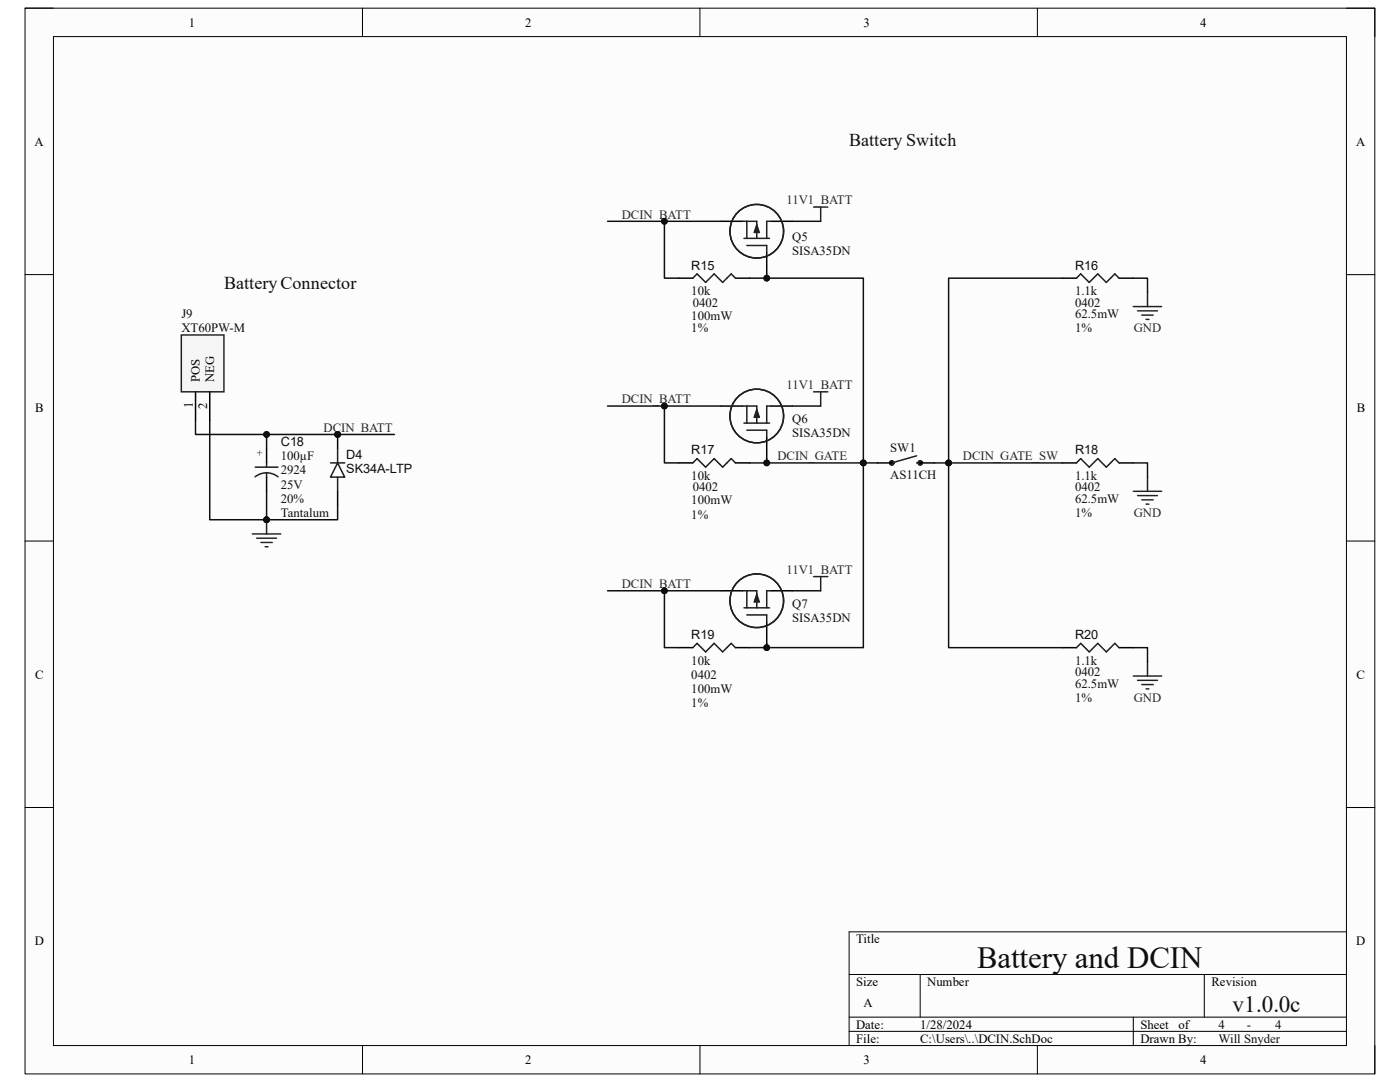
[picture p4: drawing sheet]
<svg xmlns="http://www.w3.org/2000/svg" width="279mm" height="216mm" viewBox="0 0 279 216" stroke-linecap="round" stroke-linejoin="round" font-family="sans-serif">
<path d="M5 1.6h269.4v212.7h-269.4z" fill-rule="evenodd" fill="#fcfcfc"/>
<path d="M5 1.6h269.4v212.7h-269.4z" fill="none" stroke="#000" stroke-width=".2"/>
<path d="M10.7 7.3h258v201.3h-258z" fill-rule="evenodd" fill="#fcfcfc"/>
<g fill="none" stroke="#000" stroke-width=".2">
<path d="M5 1.6h5.7M10.7 7.3h258v201.3h-258zM72.3 1.6v5.7M139.7 1.6v5.7M207 1.6v5.7M268.7 1.6h5.7v5.7M5 54.8h5.7M268.7 54.8h5.7M5 108h5.7M268.7 108h5.7M5 161.1h5.7M268.7 161.1h5.7"/>
<path d="M169.5 194.4h99.2M183.6 194.4v8.6M240.3 194.4v8.6M268.7 185.9h-99.2v22.7M72.3 208.6v5.7M139.7 208.6v5.7M169.5 203h99.2M169.5 205.8h99.2M207 208.6v5.7M226.2 203v5.6M274.4 208.6v5.7"/>
</g>
<path d="M50.4 106.5h5.6M51.2 107.4h4M52.1 108.2h2.2M52.9 109.1h.6M53.2 103.7v2.8" fill="none" stroke="#262626" stroke-width=".3"/>
<circle cx="53.2" cy="103.7" r=".57" fill="#0e0e0e"/>
<circle cx="53.2" cy="103.7" r=".57" fill="none" stroke="#0e0e0e" stroke-width=".2"/>
<circle cx="67.4" cy="86.7" r=".57" fill="#0e0e0e"/>
<circle cx="67.4" cy="86.7" r=".57" fill="none" stroke="#0e0e0e" stroke-width=".2"/>
<path d="M67.4 86.7v2.8" fill="none" stroke="#000" stroke-width=".3"/>
<circle cx="67.4" cy="86.7" r=".57" fill="#0e0e0e"/>
<circle cx="67.4" cy="86.7" r=".57" fill="none" stroke="#0e0e0e" stroke-width=".2"/>
<path d="M67.4 98v2.9" fill="none" stroke="#000" stroke-width=".3"/>
<path d="M66 92.4h2.8M67.4 92.4l1.4 2.8h-2.8zM67.4 89.5v2.9M67.4 95.2v2.8" fill="none" stroke="#1c1c1c" stroke-width=".3"/>
<path d="M162.4 41.3h2.8M163.8 41.3v2.9" fill="none" stroke="#262626" stroke-width=".3"/>
<path d="M36.2 66.8h8.5v11.4h-8.5z" fill-rule="evenodd" fill="#f5f5f5"/>
<path d="M229 58.3v2.9M36.2 66.8h8.5v11.4h-8.5zM226.2 61.2h5.6M227 62h4M227.9 62.9h2.2M228.7 63.7h.6" fill="none" stroke="#262626" stroke-width=".3"/>
<path d="M135.4 55.5h2.9M143.9 44.2h4.3M146.8 55.5h2.8M153 50.4v4.3M153.9 44.2h4.2M212 55.5h2.8M223.3 55.5h2.9M39 78.2v5.7M41.9 78.2v5.7M53.2 89.5v2.9M53.2 95.2v2.8" fill="none" stroke="#000" stroke-width=".3"/>
<path d="M138.3 55.5l.8-.8 1.7 1.7 1.7-1.7 1.7 1.7 1.7-1.7 .9 .8M148.2 44.2h.8v3.4M148.5 47.6h5.1M153 49v1.4M153.9 44.2h-.9v3.4M214.8 55.5l.9-.8 1.7 1.7 1.7-1.7 1.7 1.7 1.7-1.7 .8 .8M50.9 93.2h4.6M53.2 92.4v.8M53.2 94.4v.8M55.5 95.1a3.7 3.7 0 0 0-4.6 0" fill="none" stroke="#1c1c1c" stroke-width=".3"/>
<path d="M151 44.7l.6 1.7h-1.1z" fill="#1c1c1c"/>
<path d="M151 44.7l.6 1.7h-1.1z" fill="none" stroke="#1c1c1c" stroke-width=".2"/>
<g fill="none" stroke="#1c1c1c" stroke-width=".3">
<path d="M149 49h4M149 44.2h2v3.4M138.3 92.4l.8-.9 1.7 1.7 1.7-1.7 1.7 1.7 1.7-1.7 .9 .9M148.2 81h.8v3.4M148.5 84.4h5.1M153 85.8v1.5M153.9 81h-.9v3.4"/>
<circle cx="151" cy="46.1" r="5.4"/>
</g>
<path d="M162.4 78.2h2.8M163.8 78.2v2.8" fill="none" stroke="#262626" stroke-width=".3"/>
<path d="M135.4 92.4h2.9M143.9 81h4.3M146.8 92.4h2.8M153 87.3v4.2M153.9 81h4.2" fill="none" stroke="#000" stroke-width=".3"/>
<path d="M151 81.6l.6 1.7h-1.1z" fill="#1c1c1c"/>
<path d="M151 81.6l.6 1.7h-1.1z" fill="none" stroke="#1c1c1c" stroke-width=".2"/>
<g fill="none" stroke="#1c1c1c" stroke-width=".3">
<path d="M149 85.8h4M149 81h2v3.4M148.2 117.9h.8v3.4M153.9 117.9h-.9v3.4M138.3 129.2l.8-.8 1.7 1.7 1.7-1.7 1.7 1.7 1.7-1.7 .9 .8M148.5 121.3h5.1M153 122.7v1.4"/>
<circle cx="151" cy="83" r="5.4"/>
</g>
<path d="M162.4 115.1h2.8M163.8 115.1v2.8" fill="none" stroke="#262626" stroke-width=".3"/>
<path d="M143.9 117.9h4.3M153.9 117.9h4.2M135.4 129.2h2.9M146.8 129.2h2.8M153 124.1v4.3" fill="none" stroke="#000" stroke-width=".3"/>
<path d="M151 118.5l.6 1.7h-1.1z" fill="#1c1c1c"/>
<path d="M151 118.5l.6 1.7h-1.1z" fill="none" stroke="#1c1c1c" stroke-width=".2"/>
<g fill="none" stroke="#1c1c1c" stroke-width=".3">
<path d="M182.9 92.4h.7M182.9 91l-4.9 1.4M214.8 92.4l.9-.9 1.7 1.7 1.7-1.7 1.7 1.7 1.7-1.7 .8 .9M149 117.9h2v3.4M149 122.7h4M214.8 129.2l.9-.8 1.7 1.7 1.7-1.7 1.7 1.7 1.7-1.7 .8 .8"/>
<circle cx="151" cy="119.9" r="5.4"/>
</g>
<path d="M175.1 92.4h2.9M183.6 92.4h2.9M212 92.4h2.8M223.3 92.4h2.9M212 129.2h2.8M223.3 129.2h2.9" fill="none" stroke="#000" stroke-width=".3"/>
<path d="M226.2 98h5.6M227 98.9h4M227.9 99.7h2.2M229 95.2v2.8M228.7 100.6h.6M226.2 134.9h5.6M227 135.8h4M227.9 136.6h2.2M228.7 137.5h.6M229 132.1v2.8" fill="none" stroke="#262626" stroke-width=".3"/>
<g fill="none" stroke="#1c1c1c" stroke-width=".85">
<circle cx="178" cy="92.4" r=".14"/>
<circle cx="183.6" cy="92.4" r=".14"/>
</g>
<path d="M53.2 98v5.7" fill="none" stroke="#0e0e0e" stroke-width=".3"/>
<circle cx="53.2" cy="103.7" r=".57" fill="#0e0e0e"/>
<circle cx="53.2" cy="103.7" r=".57" fill="none" stroke="#0e0e0e" stroke-width=".2"/>
<path d="M53.2 86.7v2.8" fill="none" stroke="#0e0e0e" stroke-width=".3"/>
<circle cx="53.2" cy="86.7" r=".57" fill="#0e0e0e"/>
<circle cx="53.2" cy="86.7" r=".57" fill="none" stroke="#0e0e0e" stroke-width=".2"/>
<path d="M132.6 44.2v11.3h2.8M158.1 44.2h5.7M226.2 55.5h2.8v2.8M158.1 81h5.7M158.1 117.9h5.7M226.2 129.2h2.8v2.9" fill="none" stroke="#0e0e0e" stroke-width=".3"/>
<circle cx="132.6" cy="44.2" r=".57" fill="#0e0e0e"/>
<circle cx="132.6" cy="44.2" r=".57" fill="none" stroke="#0e0e0e" stroke-width=".2"/>
<path d="M132.6 81v11.4h2.8" fill="none" stroke="#0e0e0e" stroke-width=".3"/>
<circle cx="132.6" cy="81" r=".57" fill="#0e0e0e"/>
<circle cx="132.6" cy="81" r=".57" fill="none" stroke="#0e0e0e" stroke-width=".2"/>
<path d="M132.6 117.9v11.3h2.8" fill="none" stroke="#0e0e0e" stroke-width=".3"/>
<circle cx="132.6" cy="117.9" r=".57" fill="#0e0e0e"/>
<circle cx="132.6" cy="117.9" r=".57" fill="none" stroke="#0e0e0e" stroke-width=".2"/>
<path d="M153 128.4v.8h-3.4" fill="none" stroke="#0e0e0e" stroke-width=".3"/>
<circle cx="153" cy="129.2" r=".57" fill="#0e0e0e"/>
<circle cx="153" cy="129.2" r=".57" fill="none" stroke="#0e0e0e" stroke-width=".2"/>
<path d="M153 91.5v.9" fill="none" stroke="#0e0e0e" stroke-width=".3"/>
<circle cx="153" cy="92.4" r=".57" fill="#0e0e0e"/>
<circle cx="153" cy="92.4" r=".57" fill="none" stroke="#0e0e0e" stroke-width=".2"/>
<path d="M153 54.7v.8h-3.4M226.2 92.4h2.8v2.8" fill="none" stroke="#0e0e0e" stroke-width=".3"/>
<circle cx="153" cy="55.5" r=".57" fill="#0e0e0e"/>
<circle cx="153" cy="55.5" r=".57" fill="none" stroke="#0e0e0e" stroke-width=".2"/>
<path d="M153 55.5h19.3v36.9" fill="none" stroke="#0e0e0e" stroke-width=".3"/>
<circle cx="153" cy="55.5" r=".57" fill="#0e0e0e"/>
<circle cx="153" cy="55.5" r=".57" fill="none" stroke="#0e0e0e" stroke-width=".2"/>
<circle cx="172.3" cy="92.4" r=".57" fill="#0e0e0e"/>
<circle cx="172.3" cy="92.4" r=".57" fill="none" stroke="#0e0e0e" stroke-width=".2"/>
<path d="M172.3 92.4v36.8h-19.3" fill="none" stroke="#0e0e0e" stroke-width=".3"/>
<circle cx="172.3" cy="92.4" r=".57" fill="#0e0e0e"/>
<circle cx="172.3" cy="92.4" r=".57" fill="none" stroke="#0e0e0e" stroke-width=".2"/>
<circle cx="153" cy="129.2" r=".57" fill="#0e0e0e"/>
<circle cx="153" cy="129.2" r=".57" fill="none" stroke="#0e0e0e" stroke-width=".2"/>
<path d="M189.3 92.4v36.8h22.7" fill="none" stroke="#0e0e0e" stroke-width=".3"/>
<circle cx="189.3" cy="92.4" r=".57" fill="#0e0e0e"/>
<circle cx="189.3" cy="92.4" r=".57" fill="none" stroke="#0e0e0e" stroke-width=".2"/>
<path d="M121.3 117.9h22.6" fill="none" stroke="#0e0e0e" stroke-width=".3"/>
<circle cx="132.6" cy="117.9" r=".57" fill="#0e0e0e"/>
<circle cx="132.6" cy="117.9" r=".57" fill="none" stroke="#0e0e0e" stroke-width=".2"/>
<path d="M121.3 81h22.6" fill="none" stroke="#0e0e0e" stroke-width=".3"/>
<circle cx="132.6" cy="81" r=".57" fill="#0e0e0e"/>
<circle cx="132.6" cy="81" r=".57" fill="none" stroke="#0e0e0e" stroke-width=".2"/>
<path d="M121.3 44.2h22.6" fill="none" stroke="#0e0e0e" stroke-width=".3"/>
<circle cx="132.6" cy="44.2" r=".57" fill="#0e0e0e"/>
<circle cx="132.6" cy="44.2" r=".57" fill="none" stroke="#0e0e0e" stroke-width=".2"/>
<path d="M149.6 92.4h25.5" fill="none" stroke="#0e0e0e" stroke-width=".3"/>
<circle cx="172.3" cy="92.4" r=".57" fill="#0e0e0e"/>
<circle cx="172.3" cy="92.4" r=".57" fill="none" stroke="#0e0e0e" stroke-width=".2"/>
<circle cx="153" cy="92.4" r=".57" fill="#0e0e0e"/>
<circle cx="153" cy="92.4" r=".57" fill="none" stroke="#0e0e0e" stroke-width=".2"/>
<path d="M186.5 92.4h25.5" fill="none" stroke="#0e0e0e" stroke-width=".3"/>
<circle cx="189.3" cy="92.4" r=".57" fill="#0e0e0e"/>
<circle cx="189.3" cy="92.4" r=".57" fill="none" stroke="#0e0e0e" stroke-width=".2"/>
<path d="M39 83.9v2.8h39.7" fill="none" stroke="#0e0e0e" stroke-width=".3"/>
<circle cx="53.2" cy="86.7" r=".57" fill="#0e0e0e"/>
<circle cx="53.2" cy="86.7" r=".57" fill="none" stroke="#0e0e0e" stroke-width=".2"/>
<circle cx="67.4" cy="86.7" r=".57" fill="#0e0e0e"/>
<circle cx="67.4" cy="86.7" r=".57" fill="none" stroke="#0e0e0e" stroke-width=".2"/>
<path d="M41.9 83.9v19.8h25.5v-2.8" fill="none" stroke="#0e0e0e" stroke-width=".3"/>
<circle cx="53.2" cy="103.7" r=".57" fill="#0e0e0e"/>
<circle cx="53.2" cy="103.7" r=".57" fill="none" stroke="#0e0e0e" stroke-width=".2"/>
<path d="M212 55.5h-22.7v36.9" fill="none" stroke="#0e0e0e" stroke-width=".3"/>
<circle cx="189.3" cy="92.4" r=".57" fill="#0e0e0e"/>
<circle cx="189.3" cy="92.4" r=".57" fill="none" stroke="#0e0e0e" stroke-width=".2"/>
<text font-size="6.1" fill="#0e0e0e" x="195" y="193.1">Battery and DCIN</text>
<text font-size="4.6" fill="#0e0e0e" x="246" y="202">v1.0.0c</text>
<g font-size="3.6" fill="#0e0e0e">
<text x="169.5" y="29.2">Battery Switch</text>
<text x="44.7" y="57.6">Battery Connector</text>
</g>
<g font-size="2.5">
<text x="37.7" y="5.3">1</text>
<text x="104.8" y="5.3">2</text>
<text x="172.3" y="5.3">3</text>
<text x="239.5" y="5.3">4</text>
<text x="6.9" y="29.1">A</text>
<text x="270.6" y="29.1">A</text>
<text x="39.9" y="76.2" transform="rotate(-90 39.9 76.2)">POS</text>
<text x="42.7" y="76.2" transform="rotate(-90 42.7 76.2)">NEG</text>
<text x="7" y="82.3">B</text>
<text x="38.5" y="81.4" transform="rotate(-90 38.5 81.4)">1</text>
<text x="41.3" y="81.6" transform="rotate(-90 41.3 81.6)">2</text>
<text x="270.8" y="82.3">B</text>
<text x="7" y="135.4">C</text>
<text x="270.7" y="135.4">C</text>
<text x="6.9" y="188.6">D</text>
<text x="170.9" y="188.2">Title</text>
<text x="270.7" y="188.6">D</text>
<text x="170.9" y="196.7">Size</text>
<text x="185" y="196.7">Number</text>
<text x="241.8" y="196.7">Revision</text>
<text x="172.3" y="201">A</text>
<text x="170.9" y="205.2">Date:</text>
<text x="170.9" y="208.1">File:</text>
<text x="183.6" y="205.2">1/28/2024</text>
<text x="183.7" y="208.1">C:\Users\..\DCIN.SchDoc</text>
<text x="227.6" y="205.2">Sheet</text>
<text x="227.6" y="208.1">Drawn By:</text>
<text x="235.2" y="205.2">of</text>
<text x="37.7" y="212.3">1</text>
<text x="104.8" y="212.3">2</text>
<text x="172.3" y="212.3">3</text>
<text x="239.5" y="212.3">4</text>
</g>
<g font-size="2.5" fill="#262626">
<text x="157" y="40.8">11V1_BATT</text>
<text x="124.1" y="43.6">DCIN_BATT</text>
<text x="226.3" y="66.3">GND</text>
<text x="157" y="77.6">11V1_BATT</text>
<text x="124.1" y="80.5">DCIN_BATT</text>
<text x="64.6" y="86.1">DCIN_BATT</text>
<text x="155.2" y="91.8">DCIN_GATE</text>
<text x="192.2" y="91.8">DCIN_GATE_SW</text>
<text x="226.3" y="103.2">GND</text>
<text x="124.1" y="117.3">DCIN_BATT</text>
<text x="157" y="114.5">11V1_BATT</text>
<text x="226.3" y="140">GND</text>
</g>
<g font-size="2.5" fill="#0e0e0e">
<text x="138" y="53.8">R15</text>
<text x="158.1" y="48.1">Q5</text>
<text x="158.1" y="51">SISA35DN</text>
<text x="214.5" y="53.8">R16</text>
<text x="138" y="58.9">10k</text>
<text x="214.5" y="58.9">1.1k</text>
<text x="36.2" y="63.5">J9</text>
<text x="138" y="63.8">100mW</text>
<text x="138.3" y="61.2">0402</text>
<text x="214.5" y="63.5">62.5mW</text>
<text x="214.5" y="61.2">0402</text>
<text x="36.2" y="66.3">XT60PW-M</text>
<text x="138" y="66.3">1%</text>
<text x="214.5" y="66.3">1%</text>
<text x="56" y="89">C18</text>
<text x="158.1" y="84.5">Q6</text>
<text x="158.1" y="87.3">SISA35DN</text>
<text x="56" y="91.8">100µF</text>
<text x="56" y="94.7">2924</text>
<text x="69.1" y="91.6">D4</text>
<text x="69.1" y="94.4">SK34A-LTP</text>
<text x="138" y="95.8">10k</text>
<text x="138" y="90.7">R17</text>
<text x="177.7" y="90.1">SW1</text>
<text x="177.7" y="95.5">AS11CH</text>
<text x="214.5" y="95.8">1.1k</text>
<text x="214.5" y="90.7">R18</text>
<text x="56" y="97.5">25V</text>
<text x="56" y="100.3">20%</text>
<text x="138" y="100.6">100mW</text>
<text x="138.3" y="98">0402</text>
<text x="214.5" y="100.3">62.5mW</text>
<text x="214.5" y="98">0402</text>
<text x="56" y="103.2">Tantalum</text>
<text x="138" y="103.5">1%</text>
<text x="214.5" y="103.2">1%</text>
<text x="158.1" y="121.3">Q7</text>
<text x="158.1" y="124.1">SISA35DN</text>
<text x="138" y="127.6">R19</text>
<text x="214.5" y="127.6">R20</text>
<text x="138" y="132.6">10k</text>
<text x="138" y="135.5">0402</text>
<text x="214.5" y="132.6">1.1k</text>
<text x="214.5" y="137.2">62.5mW</text>
<text x="214.5" y="134.9">0402</text>
<text x="138" y="138.3">100mW</text>
<text x="138" y="141.1">1%</text>
<text x="214.5" y="140">1%</text>
<text x="243.2" y="208.1">Will Snyder</text>
<text x="243.2" y="205.2">4</text>
<text x="248.8" y="205.2">-</text>
<text x="254.5" y="205.2">4</text>
</g>
<text font-size="2" x="51.1" y="89.8" transform="rotate(90 51.1 89.8)">+</text>
</svg>
